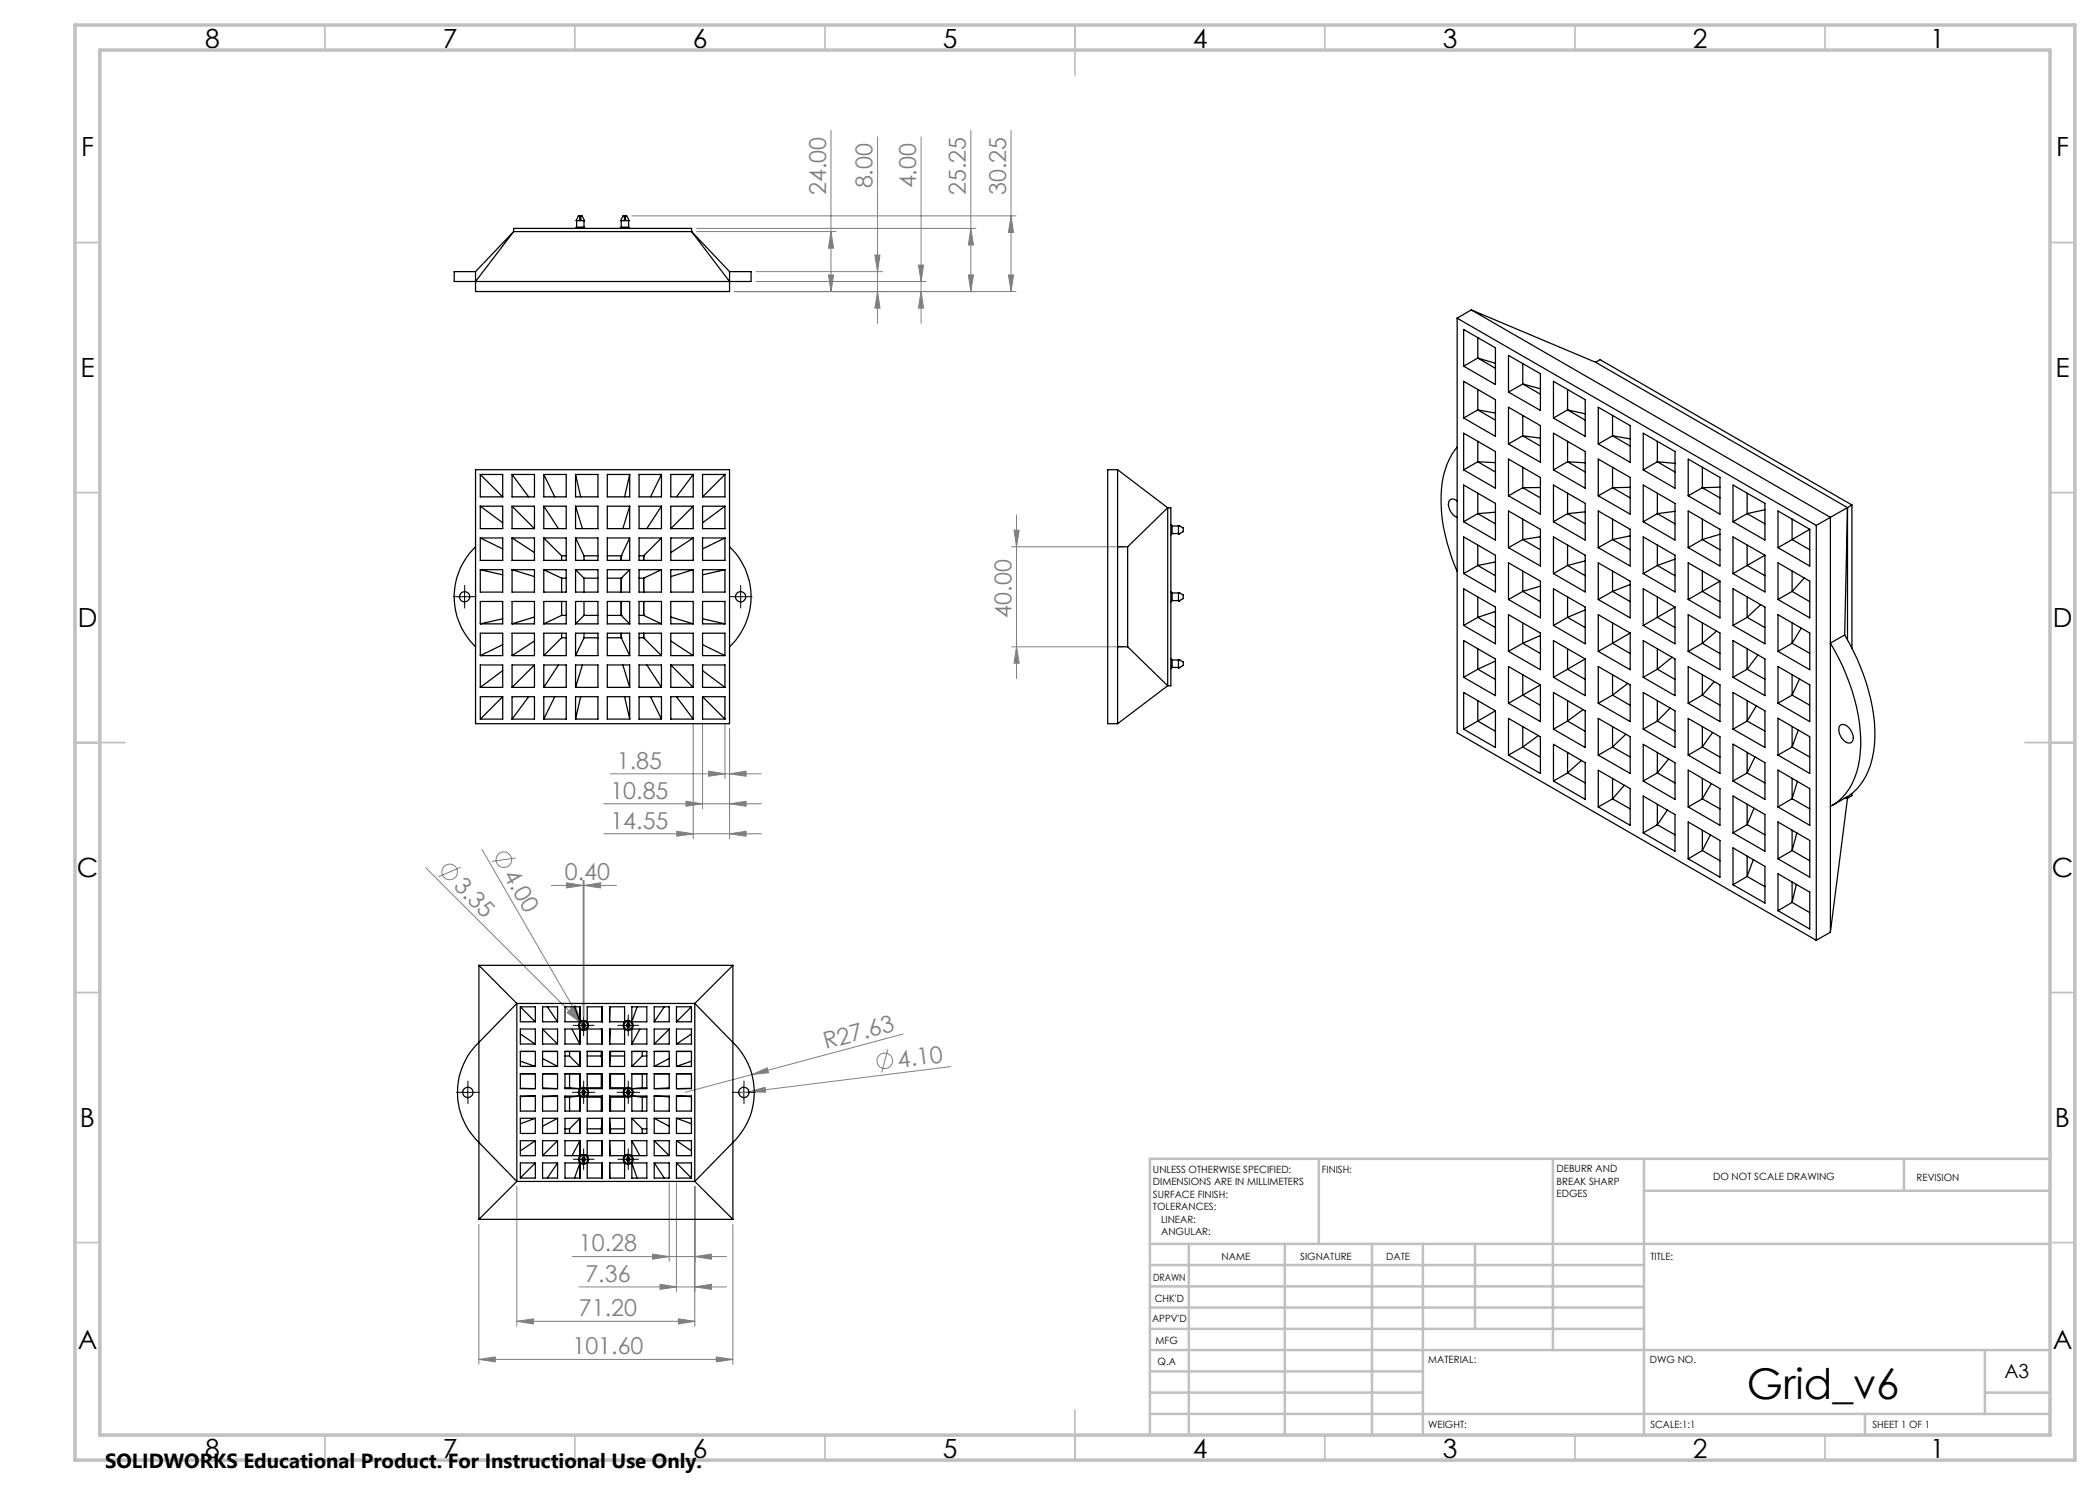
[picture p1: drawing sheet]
<svg xmlns="http://www.w3.org/2000/svg" width="420mm" height="297mm" viewBox="0 0 420 297" stroke-linecap="round" stroke-linejoin="round" font-family="sans-serif">
<g fill="none" stroke="#808080" stroke-width=".2">
<path d="M166.2 26.1v32.2M175.5 27.4v37.3M184.2 27.4v37.3M194.2 26.1v32.2M202.2 26.1v32.2M126.4 43.2h76.8M139.3 45.7h55.9M139.3 46.3h27.9M146.9 58.3h56.3M151.2 54.3h25.3M151.2 56.3h34M165.7 55h1l-.5 3.3z"/>
<path d="M166.2 46.3l.5 3.3h-1zM175 51h1l-.5 3.3zM175.5 58.3l.5 3.3h-1zM183.7 53h1l-.5 3.3zM184.2 58.3l.5 3.3h-1zM193.7 55h1l-.5 3.3zM194.2 45.7l.5 3.3h-1zM201.7 55h1l-.5 3.3zM202.2 43.2l.5 3.3h-1zM202.3 109.4h22.2M202.8 106h1l-.5 3.4zM203.3 103v32.7"/>
<path d="M202.3 129.4h22.2M203.3 129.4l.5 3.2h-1zM122.1 154.8h30.2M138.6 144.8v22.9M140.5 144.8v16.9M141.7 154.2l3.3 .6-3.3 .5zM145 144.8v10.9M145.9 154.8l3.3-.6v1.1zM145.9 145.8v21.9M85.1 173.5l32.2 32.2M92.1 173.5l-4.4 1.8M96.4 169.9l19.8 34.3"/>
<path d="M103.2 171.6l-4.8 .7M110.3 177.1h13M113.3 176.6l3.3 .5-3.3 .5zM116.6 176.1v27.2M116.8 177.1l3.3-.5v1zM116.8 176.1v27.2M120.8 160.8h31.5M120.8 166.8h31.5M135.4 166.3l3.2 .5-3.2 .4zM137.2 160.3l3.3 .5-3.3 .5zM145.9 160.8l3.3-.5v1zM145.9 166.8l3.3-.5v.9z"/>
<path d="M113.4 202.5l.8-.7 1.9 2.7zM114.1 201.6l.9-.5 1.2 3.1zM116.2 204.2l1 1.7M149.8 218.4l3.2-1 .1 1zM149.8 218.4l-2.1 .2M150.4 214.9l3.1-1.3 .2 1zM177.6 209.9l-1.2 4.6M180.6 206.8l-43.5 11.7M190.1 213.3l-40.3 5.1M103.4 237.3v28M133.8 236.6v15.7M135.3 236.6v21.8"/>
<path d="M139 237.3v28M95.8 244.9v28M114.5 251.3h30.8M115.8 257.4h29.5M130.5 250.8l3.3 .5-3.3 .5zM132 256.9l3.3 .5-3.3 .5zM139 257.4l3.3-.5v1zM139 251.3l3.3-.5v1zM146.6 244.9v28M95.8 271.9l3.3-.5v1zM95.8 271.9h50.8M103.4 264.3l3.3-.5v1z"/>
<path d="M103.4 264.3h35.6M135.7 263.8l3.3 .5-3.3 .5zM143.3 271.4l3.3 .5-3.3 .5z"/>
<circle cx="89.9" cy="174.4" r="1.56"/>
<circle cx="100.8" cy="171.9" r="1.55"/>
<circle cx="177" cy="212.2" r="1.55"/>
</g>
<g fill="none" stroke="#000" stroke-width=".2" stroke-dasharray="15.2 1.3 1.3 1.3">
<path d="M91.7 119.3h-1M92.9 118.1v-1M94.2 119.3h1M146.9 119.3h-1M148.1 118.1v-1M149.4 119.3h1M92.9 120.6v1M148.1 120.6v1M92.3 218.5h-1M93.6 217.2v-1M93.6 219.7v1M94.8 218.5h1.1"/>
<path d="M115.5 205.1h-.9M115.5 218.5h-1M116.7 203.8v-.8M116.7 206.3v.9M116.7 217.2v-1M116.7 219.7v1M118 205.1h.8M118 218.5h1M124.4 205.1h-.8M124.4 218.5h-1M125.7 203.8v-.8M125.7 206.3v.9"/>
<path d="M125.7 217.2v-1M125.7 219.7v1M126.9 205.1h.8M126.9 218.5h1M147.5 218.5h-1M148.8 217.2v-1M148.8 219.7v1M150 218.5h1.1M115.5 231.9h-.9M116.7 230.6v-.8M116.7 233.1v.8M118 231.9h.8"/>
<path d="M124.4 231.9h-.8M125.7 230.6v-.8M125.7 233.1v.8M126.9 231.9h.8"/>
</g>
<g fill="none" stroke="#000" stroke-width=".2">
<path d="M91.7 119.3h2.5M92.9 118.1v2.5M146.9 119.3h2.5M148.1 118.1v2.5M92.3 218.5h2.5M93.6 217.2v2.5M115.5 205.1h2.5M115.5 218.5h2.5M116.7 203.8v2.5M116.7 217.2v2.5M124.4 205.1h2.5M124.4 218.5h2.5"/>
<path d="M125.6 203.8v2.5M125.6 217.2v2.5M147.5 218.5h2.5M148.8 217.2v2.5M115.5 231.9h2.5M116.7 230.6v2.5M124.4 231.9h2.5M125.6 230.6v2.5"/>
</g>
<g fill="none" stroke="#c0c0c0" stroke-width=".35">
<path d="M65 5v5M115 5v5M165 5v5M215 5v10M265 5v5M315 5v5M365 5v5M15 48.5h5M410 48.5h5M15 98.5h5M410 98.5h5M15 148.5h10"/>
<path d="M405 148.5h10M15 198.5h5M410 198.5h5M15 248.5h5M410 248.5h5M65 287v5M115 287v5M165 287v5M215 282v10M265 287v5M315 287v5M365 287v5"/>
</g>
<g fill="none" stroke="#c0c0c0" stroke-width=".5">
<path d="M263.8 231.8v17M310.6 231.8v38.2M328.8 231.8v55.2M328.8 238.2h81.2M380.8 231.8v6.4M410 231.8h-180v55.2M230 248.8h180M230 257.3h98.8M230 253h98.8M237.8 248.8v38.2M257 248.8v38.2M274.4 248.8v38.2"/>
<path d="M284.6 248.8v38.2M295 248.8v17M230 265.8h98.8M230 261.5h98.8M230 278.5h54.6M230 274.3h54.6M230 270h180M397 278.5h13M397 270v12.8M230 282.8h180M373 282.8v4.2"/>
</g>
<path d="M15 5h400v287h-400zM20 10h390v277h-390z" fill="none" stroke="#c0c0c0" stroke-width=".7"/>
<g fill="#808080">
<path d="M114.1 201.6l.9-.5 1.2 3.1z"/>
<path d="M113.4 202.5l.8-.7 1.9 2.7z"/>
<path d="M149.8 218.4l3.2-1 .1 1z"/>
<path d="M150.4 214.9l3.1-1.3 .2 1z"/>
<path d="M145.9 154.8l3.3-.6v1.1zM141.7 154.2l3.3 .6-3.3 .5zM145.9 160.8l3.3-.5v1zM137.2 160.3l3.3 .5-3.3 .5zM145.9 166.8l3.3-.5v.9zM135.4 166.3l3.2 .5-3.2 .4zM143.3 271.4l3.3 .5-3.3 .5zM95.8 271.9l3.3-.5v1zM135.7 263.8l3.3 .5-3.3 .5zM103.4 264.3l3.3-.5v1zM139 257.4l3.3-.5v1zM132 256.9l3.3 .5-3.3 .5zM139 251.3l3.3-.5v1zM130.5 250.8l3.3 .5-3.3 .5z"/>
<path d="M116.8 177.1l3.3-.5v1zM113.3 176.6l3.3 .5-3.3 .5z"/>
<path d="M175.5 58.3l.5 3.3h-1zM175 51h1l-.5 3.3zM184.2 58.3l.5 3.3h-1zM183.7 53h1l-.5 3.3zM165.7 55h1l-.5 3.3zM166.2 46.3l.5 3.3h-1zM201.7 55h1l-.5 3.3zM202.2 43.2l.5 3.3h-1z"/>
<path d="M194.2 45.7l.5 3.3h-1zM193.7 55h1l-.5 3.3zM202.8 106h1l-.5 3.4zM203.3 129.4l.5 3.2h-1z"/>
</g>
<g fill="none" stroke="#000" stroke-width=".25">
<path d="M95.1 54.3h-4.3v2h4.3M95.1 54.3v4h50.8v-4M95.1 56.3h50.8M102.7 46.3l-7.6 8M102.7 46.3l-7.6 10M102.7 46.3h35.6M102.7 46.3v-.6h35.6v.6M115.3 45.4h1.5M115.3 45.4l-.3 .3M115.3 44.1v1.3M115.7 43.2h.3v.9h.2v-.9h.2l.5 .9h-1.7zM116.8 44.1v1.3"/>
<path d="M116.8 45.4l.3 .3M124.2 45.4h1.5M124.2 44.1v1.3M124.2 45.4l-.2 .3M124.6 43.2h.3v.9h.2v-.9h.2l.5 .9h-1.7zM125.7 45.4l.3 .3M125.7 44.1v1.3M138.3 46.3l7.6 10M138.3 46.3l7.6 8M145.9 54.3h4.3v2h-4.3M291.4 63.6l71.9 41.5M291.4 63.6v83l71.9 41.5"/>
<path d="M292.7 65.9l6.4 3.7v7.3l-6.4-3.7zM292.7 76.3l6.4 3.6v7.4l-6.4-3.7zM294.3 62l-2.9 1.6M294.3 62l71.8 41.5M294.3 62l24.8 10.5M295.6 71.6l3.5 2.1M295.6 71.6l3.5 1.1M295.6 67.5v4.1M295.6 77.9v4.1M295.6 71.6l-2.9 1.6M301.7 71.1l6.4 3.7v7.3l-6.4-3.7zM304.6 76.8l3.5 2"/>
<path d="M304.6 76.8l3.5 .9M304.6 72.7v4.1M304.6 76.8l-2.9 1.6M310.7 76.3l6.3 3.6v7.4l-6.3-3.7zM313.5 77.9v4.1M319.1 72.5l50.4 29M319.1 72.5l.9-.6 50.4 29.1M95.1 93.9h50.8v50.8h-50.8zM96.1 94.9v4.5h4.4M96.1 94.9h4.4v4.5M96.1 94.9l4.4 4.5M102.4 94.9h4.5v4.5h-4.5z"/>
<path d="M102.4 94.9l3.3 4.5M108.8 94.9h4.4v4.5h-4.4zM108.8 94.9l2.1 4.5M115.1 94.9h4.5v4.5h-4.5zM115.1 94.9l1 4.5M121.5 94.9h4.4v4.5h-4.4zM125.9 94.9l-1 4.5M127.8 94.9h4.5v4.5h-4.5zM132.3 94.9l-2.2 4.5M134.2 94.9h4.4v4.5h-4.4zM138.6 94.9l-3.3 4.5M145 94.9v4.5h-4.5"/>
<path d="M145 94.9h-4.5v4.5M145 94.9l-4.5 4.5M223.5 93.9h-2v50.8h2M223.5 93.9v15.5M223.5 93.9l10 7.7M291.4 89.4a16.4 16.4 0 0 0-3.2 11.3 37.6 37.6 0 0 0 3.2 13.6M292.7 86.6l6.4 3.7v7.3l-6.4-3.6zM292.7 97l6.4 3.7v7.3l-6.4-3.7zM295.6 82l3.5 2M295.6 92.4l3.5 2M295.6 88.3v4.1M295.6 98.6v4.1"/>
<path d="M295.6 82l3.5 .6M295.6 82l-2.9 1.6M295.6 92.4l3.5 .1M295.6 92.4l-2.9 1.6M301.7 81.5l6.4 3.6v7.4l-6.4-3.7zM301.7 91.8l6.4 3.7v7.3l-6.4-3.6zM304.6 87.2l3.5 2M304.6 97.5l3.5 2.1M304.6 83.1v4.1M304.6 93.4v4.1M304.6 87.2l3.5 .4M304.6 87.2l-2.9 1.6"/>
<path d="M304.6 97.5l-2.9 1.7M308.1 97.5h-3.5M310.7 86.6l6.3 3.7v7.3l-6.3-3.6zM310.7 97l6.3 3.7v7.3l-6.3-3.7zM313.5 82l3.5 2M313.5 92.4l3.5 2M313.5 82l3.5 .8M313.5 88.3v4.1M313.5 98.6v4.1M313.5 82l-2.8 1.6M313.5 92.4l3.5 .2M313.5 92.4l-2.8 1.6"/>
<path d="M319.7 81.5l6.3 3.6v7.4l-6.3-3.7zM319.7 91.8l6.3 3.7v7.3l-6.3-3.6zM322.5 87.2l3.5 2M322.5 97.5l3.5 2.1M322.5 87.2l-2.8 1.6M322.5 83.1v4.1M322.5 93.4v4.1M322.5 87.2l3.5 .6M322.5 97.5l-2.8 1.7M326 97.5h-3.5M328.6 86.6l6.4 3.7v7.3l-6.4-3.6zM328.6 97l6.4 3.7v7.3l-6.4-3.7z"/>
<path d="M331.5 92.4l3.5 2M331.5 92.4l-2.9 1.6M331.5 88.3v4.1M331.5 98.6v4.1M331.5 92.4l3.5 .3M337.6 91.8l6.4 3.7v7.3l-6.4-3.6zM340.5 97.5l3.5 2.1M340.5 97.5l-2.9 1.7M340.5 93.4v4.1M344 97.4l-3.5 .1M346.6 97l6.4 3.7v7.3l-6.4-3.7zM349.4 98.6v4.1"/>
<path d="M95.1 109.4a13.8 13.8 0 0 0 0 20M96.1 101.2h4.4v4.5h-4.4zM96.1 107.6h4.4v4.5h-4.4zM96.1 113.9h4.4v4.5h-4.4zM96.1 113.9l4.4 1.1M96.1 101.2l4.4 3.4M96.1 107.6l4.4 2.2M102.4 101.2h4.5v4.5M102.4 107.6h4.5v4.5h-4.5zM102.4 113.9h4.5v4.5h-4.5zM102.4 101.2v4.5h4.5M102.4 113.9l4.5 1.4"/>
<path d="M102.4 101.2l4.5 4.5M102.4 107.6l4.5 2.9M108.8 101.2h4.4v4.5h-4.4zM108.8 107.6h4.4v4.5h-4.4zM108.8 113.9h4.4v4.5h-4.4zM108.8 101.2l2.9 4.5M108.8 113.9l3.5 1.7M108.8 107.6l3.5 3.6M112.3 111.2h.9M112.3 115.6h.9M112.3 111.2v.9M112.3 115.6v2.8"/>
<path d="M115.1 101.2h4.5v4.5h-4.5zM115.1 107.6h4.5v4.5h-4.5zM115.1 113.9h4.5v4.5h-4.5zM115.1 113.9l1.7 1.7M115.1 107.6l1.7 3.6M115.1 101.2l1.4 4.5M116.8 111.2h2.8M116.8 115.6h2.8M116.8 111.2v.9M116.8 115.6v2.8M121.5 101.2h4.4v4.5h-4.4zM121.5 107.6h4.4v4.5h-4.4z"/>
<path d="M121.5 113.9h4.4v4.5h-4.4zM121.5 111.2h2.7M121.5 115.6h2.7M124.2 111.2h.1M124.2 115.6h.1M124.2 111.2v.9M124.2 115.6v2.8M125.9 113.9l-1.7 1.7M125.9 107.6l-1.7 3.6M125.9 101.2l-1.3 4.5M127.8 101.2h4.5v4.5h-4.5zM127.8 107.6h4.5v4.5h-4.5z"/>
<path d="M127.8 113.9h4.5v4.5h-4.5zM127.8 111.2h.9M127.8 115.6h.9M128.7 111.2h.1M128.7 115.6h.1M128.7 111.2v.9M128.7 115.6v2.8M132.3 107.6l-3.6 3.6M132.3 101.2l-2.9 4.5M132.3 113.9l-3.6 1.7M134.2 107.6h4.4v4.5h-4.4zM134.2 113.9h4.4v4.5h-4.4z"/>
<path d="M138.6 101.2v4.5h-4.4M138.6 101.2h-4.4v4.5M138.6 107.6l-4.4 2.9M138.6 101.2l-4.4 4.5M138.6 113.9l-4.4 1.4M140.5 101.2h4.5v4.5h-4.5zM140.5 107.6h4.5v4.5h-4.5zM140.5 113.9h4.5v4.5h-4.5zM145 101.2l-4.5 3.4M145 107.6l-4.5 2.2M145 113.9l-4.5 1.1M145.9 109.4a13.8 13.8 0 0 1 0 20"/>
<path d="M223.5 109.4v20M223.5 109.4h2M225.5 109.4v20M233.5 101.6l-8 7.8M233.5 101.6v35.6M233.5 101.6h.7v35.6h-.7M234.2 118.4l.2 .2M234.2 104.9l.2 .3M234.4 118.6v1.5M234.4 105.2v1.5M234.4 106.7l-.2 .3M234.4 106.7h1.3"/>
<path d="M234.4 105.2h1.3M234.4 118.6h1.3M235.7 118.5h.1M235.7 118.5v1.7M235.8 105.2h.1M235.8 105.2l.8 .4v.7l-.8 .5M235.8 106.8h.1M235.8 105.2v1.6M235.8 118.5h.1M235.8 118.5l.8 .5v.7l-.8 .5M291.4 100.2a.99 .99 0 0 0-1.3-.3 .99 .99 0 0 0-.4 1.3l.6 1.3 .6 .7 .5 .3M292.7 107.4l6.4 3.7v7.3l-6.4-3.7z"/>
<path d="M292.7 117.8l6.4 3.6v7.4l-6.4-3.7zM295.6 102.7l3.5 2.1M295.6 109v4.1M295.6 119.4v4.1M295.6 113.1l3.5 2M295.6 113.1l-2.9 1.6M295.6 102.7l-2.9 1.6M299.1 102.4l-3.5 .3M299.1 112.4l-3.5 .7M301.7 102.2l6.4 3.7v7.3l-6.4-3.7zM301.7 112.6l6.4 3.6v7.4l-6.4-3.7zM304.6 107.9l3.5 2.1"/>
<path d="M304.6 103.8v4.1M304.6 114.2v4.1M304.6 118.3l3.5 2M304.6 107.9l-2.9 1.6M304.6 118.3l-2.9 1.6M308.1 107.3l-3.5 .6M308.1 117.2l-3.5 1.1M310.7 107.4l6.3 3.7v7.3l-6.3-3.7zM310.7 117.8l6.3 3.6v7.4l-6.3-3.7zM313.5 113.1l-2.8 1.6M313.5 109v4.1M313.5 119.4v4.1"/>
<path d="M313.5 113.1l3.5 2M313.5 102.7l3.5 2.1M313.5 102.7l-2.8 1.6M317 102.4l-3.5 .3M317 112.2l-3.5 .9M319.7 102.2l6.3 3.7v7.3l-6.3-3.7zM319.7 112.6l6.3 3.6v7.4l-6.3-3.7zM322.5 107.9l3.5 2.1M322.5 103.8v4.1M322.5 114.2v4.1M322.5 118.3l3.5 2M322.5 107.9l-2.8 1.6"/>
<path d="M322.5 118.3l-2.8 1.6M326 107.2l-3.5 .7M326 116.9l-3.5 1.4M328.6 107.4l6.4 3.7v7.3l-6.4-3.7zM331.5 102.7l3.5 2.1M331.5 113.1l-2.9 1.6M331.5 109v4.1M331.5 119.4v4.1M331.5 102.7l-2.9 1.6M331.5 113.1l3.5 2M335 102.3l-3.5 .4M335 111.8l-3.5 1.3"/>
<path d="M337.6 102.2l6.4 3.7v7.3l-6.4-3.7zM340.5 107.9l3.5 2.1M340.5 103.8v4.1M340.5 114.2v4.1M340.5 107.9l-2.9 1.6M340.5 118.3l-2.9 1.6M340.5 118.3l3.5 2M344 116.2l-6.4-3.6v7.3M344 116.2v7.4l-6.4-3.7M344 106.9l-3.5 1M344 116.2l-3.5 2.1M346.6 117.8l6.4 3.6v7.4l-6.4-3.7z"/>
<path d="M349.4 102.7l-2.8 1.6M349.4 102.7l3.6 2.1M349.4 109v4.1l3.6 2M349.4 119.4v4.1M353 111.1l-6.4-3.7v7.3M353 111.1v7.3l-6.4-3.7M353 111.1l-6.4 3.6M353 101.9l-3.6 .8M355.6 112.6l6.3 3.6v7.4l-6.3-3.7zM358.4 107.9l-2.8 1.6M358.4 107.9l3.5 2.1M358.4 103.8v4.1"/>
<path d="M358.4 114.2v4.1M358.4 118.3l-2.8 1.6M358.4 118.3l3.5 2M360.9 115.6l-2.5 2.7M361.9 105.9l-6.3-3.7v7.3M361.9 105.9v7.3l-6.3-3.7M361.9 105.9l-3.5 2M363.3 105.1v83M366.1 103.5v82.9M366.1 103.5l-2.8 1.6M369.5 101.5l-3.4 2M369.5 101.5l-.6 25.5"/>
<path d="M369.5 101.5v26.4M370.4 101l-.9 .5M370.4 101v28.6M96.1 126.6h4.4v4.5h-4.4zM96.1 120.3h4.4v4.5h-4.4zM96.1 133h4.4v4.5h-4.4zM100.5 139.3v4.5h-4.4M100.5 139.3h-4.4v4.5M100.5 139.3l-4.4 4.5M100.5 134.1l-4.4 3.4M100.5 128.9l-4.4 2.2M100.5 123.8l-4.4 1"/>
<path d="M102.4 126.6h4.5v4.5h-4.5zM102.4 120.3h4.5v4.5h-4.5zM102.4 139.3h4.5v4.5h-4.5zM105.7 139.3l-3.3 4.5M106.9 133v4.5h-4.5M106.9 133h-4.5v4.5M106.9 128.2l-4.5 2.9M106.9 133l-4.5 4.5M106.9 123.4l-4.5 1.4M108.8 120.3h4.4v4.5h-4.4zM108.8 126.6h4.4v4.5h-4.4zM108.8 133h4.4v4.5h-4.4z"/>
<path d="M108.8 139.3h4.4v4.5h-4.4zM110.9 139.3l-2.1 4.5M111.7 133l-2.9 4.5M112.3 127.6l-3.5 3.5M112.3 127.6h.9M112.3 123.1h.9M112.3 120.3v2.8M112.3 126.6v1M112.3 123.1l-3.5 1.7M115.1 126.6h4.5v4.5h-4.5zM115.1 120.3h4.5v4.5h-4.5zM115.1 133h4.5v4.5h-4.5z"/>
<path d="M115.1 139.3h4.5v4.5h-4.5zM116.1 139.3l-1 4.5M116.5 133l-1.4 4.5M116.8 123.1l-1.7 1.7M116.8 127.6l-1.7 3.5M116.8 127.6h2.8M116.8 123.1h2.8M116.8 120.3v2.8M116.8 126.6v1M121.5 120.3h4.4v4.5h-4.4zM121.5 126.6h4.4v4.5h-4.4zM121.5 133h4.4v4.5h-4.4z"/>
<path d="M121.5 139.3h4.4v4.5h-4.4zM121.5 127.6h2.7M121.5 123.1h2.7M124.2 123.1h.1M124.2 127.6h.1M124.2 120.3v2.8M124.2 126.6v1M124.2 127.6l1.7 3.5M124.2 123.1l1.7 1.7M124.6 133l1.3 4.5M124.9 139.3l1 4.5M127.8 126.6h4.5v4.5h-4.5z"/>
<path d="M127.8 120.3h4.5v4.5h-4.5zM127.8 133h4.5v4.5h-4.5zM127.8 139.3h4.5v4.5h-4.5zM127.8 127.6h.9M127.8 123.1h.9M128.7 123.1h.1M128.7 127.6h.1M128.7 123.1l3.6 1.7M128.7 120.3v2.8M128.7 126.6v1M128.7 127.6l3.6 3.5M129.4 133l2.9 4.5"/>
<path d="M130.1 139.3l2.2 4.5M134.2 126.6h4.4v4.5h-4.4zM134.2 120.3h4.4v4.5h-4.4zM134.2 133v4.5h4.4M134.2 139.3h4.4v4.5h-4.4zM134.2 133h4.4v4.5M134.2 123.4l4.4 1.4M134.2 133l4.4 4.5M134.2 128.2l4.4 2.9M135.3 139.3l3.3 4.5M140.5 126.6h4.5v4.5h-4.5zM140.5 139.3v4.5h4.5"/>
<path d="M140.5 139.3h4.5v4.5M140.5 120.3h4.5v4.5h-4.5zM140.5 133h4.5v4.5h-4.5zM140.5 123.8l4.5 1M140.5 134.1l4.5 3.4M140.5 139.3l4.5 4.5M140.5 128.9l4.5 2.2M223.5 129.4h2M223.5 129.4v15.3M225.5 129.4l8 7.8M233.5 137.2l-10 7.5M234.2 131.7l.2 .3"/>
<path d="M234.4 132v1.5M234.4 120.1l-.2 .3M234.4 133.5l-.2 .2M234.4 133.5h1.3M234.4 132h1.3M234.4 120.1h1.3M235.7 120.2h.1M235.8 131.9h.1M235.8 131.9l.8 .5v.7l-.8 .5M235.8 133.6h.1M235.8 131.9v1.7M235.8 120.2h.1"/>
<path d="M235.8 120.2h-.1M292.7 128.1l6.4 3.7v7.3l-6.4-3.6zM295.6 129.7v4.1M295.6 123.5l3.5 2M295.6 133.8l3.5 2.1M295.6 123.5l-2.9 1.6M295.6 133.8l-2.9 1.7M299.1 122.3l-3.5 1.2M299.1 132.2l-3.5 1.6M301.7 122.9l6.4 3.7v7.3l-6.4-3.6zM304.6 124.6v4.1M304.6 134.9v4.1"/>
<path d="M304.6 128.7l3.5 2M304.6 139l3.5 2.1M304.6 128.7l-2.9 1.6M304.6 139l-2.9 1.6M308.1 137l-6.4-3.7v7.3M308.1 137v7.3l-6.4-3.7M308.1 137l-3.5 2M308.1 127.1l-3.5 1.6M310.7 138.5l6.3 3.7v7.3l-6.3-3.7zM313.5 129.7v4.1M313.5 123.5l3.5 2M313.5 133.8l3.5 2.1"/>
<path d="M313.5 123.5l-2.8 1.6M313.5 133.8l-2.8 1.7M317 131.8l-6.3-3.7v7.4M317 131.8v7.3l-6.3-3.6M317 122l-3.5 1.5M317 131.8l-3.5 2M319.7 133.3l6.3 3.7v7.3l-6.3-3.7zM322.5 124.6v4.1M322.5 134.9v4.1M322.5 128.7l3.5 2M322.5 128.7l-2.8 1.6M322.5 139l3.5 2.1"/>
<path d="M322.5 139l-2.8 1.6M325.5 136.7l-3 2.3M326 126.6l-6.3-3.7v7.4M326 126.6v7.3l-6.3-3.6M326 126.6l-3.5 2.1M328.6 138.5l6.4 3.7v7.3l-6.4-3.7zM328.6 128.1l6.4 3.7v7.3l-6.4-3.6zM331.5 129.7v4.1M331.5 123.5l-2.9 1.6M331.5 133.8l-2.9 1.7M331.5 123.5l3.5 2M331.5 133.8l3.5 2.1"/>
<path d="M334.4 131.4l-2.9 2.4M335 121.4l-6.4-3.6v7.3M335 121.4v7.4l-6.4-3.7M335 121.4l-3.5 2.1M337.6 122.9l6.4 3.7v7.3l-6.4-3.6zM337.6 133.3l6.4 3.7v7.3l-6.4-3.7zM340.5 124.6v4.1M340.5 134.9v4.1M340.5 128.7l-2.9 1.6M340.5 128.7l3.5 2M340.5 139l-2.9 1.6M340.5 139l3.5 2"/>
<path d="M342.9 136.3l-2.4 2.7M343.3 126.2l-2.8 2.5M346.6 128.1l6.4 3.7v7.3l-6.4-3.6zM346.6 138.5l6.4 3.7v7.3l-6.4-3.7zM349.4 123.5l-2.8 1.6M349.4 129.7v4.1M349.4 133.8l-2.8 1.7M349.4 123.5l3.6 2M349.4 133.8l3.6 2.1M351.6 131l-2.2 2.8M352.1 120.9l-2.7 2.6M355.6 122.9l6.3 3.7v7.3l-6.3-3.6z"/>
<path d="M355.6 133.3l6.3 3.7v7.3l-6.3-3.7zM358.4 124.6v4.1M358.4 134.9v4.1M358.4 128.7l-2.8 1.6M358.4 128.7l3.5 2M358.4 139l-2.8 1.6M358.4 139l3.5 2M359.9 135.8l-1.5 3.2M360.3 125.6l-1.9 3.1M368.9 127a40.2 40.2 0 0 1 6.1 20.5 14.7 14.7 0 0 1-4.4 11l-.8 .6-3.4 2M368.9 127l-2.8 1.6a39.8 39.8 0 0 1 6 20.6 14.7 14.7 0 0 1-4.3 10.9l-1.7 1.2M295.6 140.1v4.1"/>
<path d="M295.6 144.2l3.5 2.1M295.6 144.2l-2.9 1.6M299.1 142.2l-6.4-3.7v7.3M299.1 142.2v7.3l-6.4-3.7M299.1 142.2l-3.5 2M301.7 143.7l6.4 3.7v7.3l-6.4-3.7zM304.6 145.3v4.1M304.6 149.4l3.5 2M304.6 149.4l-2.9 1.6M307.7 147.1l-3.1 2.3M310.7 148.9l6.3 3.6v7.4l-6.3-3.7zM313.5 140.1v4.1"/>
<path d="M313.5 150.5v4.1M313.5 144.2l3.5 2.1M313.5 154.6l3.5 2M313.5 144.2l-2.8 1.6M313.5 154.6l-2.8 1.6M316.3 152.1l-2.8 2.5M316.6 141.9l-3.1 2.3M319.7 143.7l6.3 3.7v7.3l-6.3-3.7zM319.7 154.1l6.3 3.6v7.4l-6.3-3.7zM322.5 145.3v4.1M322.5 155.7v4.1M322.5 149.4l3.5 2"/>
<path d="M322.5 149.4l-2.8 1.6M322.5 159.8l3.5 2M322.5 159.8l-2.8 1.6M324.9 157.1l-2.4 2.7M325.2 146.9l-2.7 2.5M328.6 148.9l6.4 3.6v7.4l-6.4-3.7zM328.6 159.2l6.4 3.7v7.3l-6.4-3.6zM331.5 140.1v4.1M331.5 150.5v4.1M331.5 144.2l-2.9 1.6M331.5 144.2l3.5 2M331.5 154.6l3.5 2"/>
<path d="M331.5 154.6l-2.9 1.6M333.7 151.8l-2.2 2.8M334 141.6l-2.5 2.6M337.6 143.7l6.4 3.7v7.3l-6.4-3.7zM337.6 154l6.4 3.7v7.4l-6.4-3.7zM340.5 145.3v4.1M340.5 155.7v4.1M340.5 149.4l-2.9 1.6M340.5 159.8l-2.9 1.6M340.5 159.8l3.5 2M340.5 149.4l3.5 2M342.3 156.7l-1.8 3.1"/>
<path d="M342.5 146.5l-2 2.9M346.6 148.8l6.4 3.7v7.4l-6.4-3.7zM346.6 159.2l6.4 3.7v7.3l-6.4-3.6zM349.4 140.1v4.1M349.4 150.5v4.1M349.4 144.2l-2.8 1.6M349.4 144.2l3.6 2M349.4 154.6l3.6 2M349.4 154.6l-2.8 1.6M351 151.4l-1.6 3.2M351.3 141.2l-1.9 3M355.6 154l6.3 3.7v7.4l-6.3-3.7z"/>
<path d="M355.6 143.6l6.3 3.8v7.3l-6.3-3.7zM358.4 145.3v4.1M358.4 155.7v4M358.4 149.4l-2.8 1.6M358.4 149.4l3.5 2M358.4 159.7l3.5 2.1M358.4 159.7l-2.8 1.7M359.5 156.3l-1.1 3.4M359.7 146l-1.3 3.4M368 145.1a1.4 1.4 0 0 1 2.1 .8l.4 .9a1.17 1.17 0 0 1-.7 1.8 2.7 2.7 0 0 1-1.8-3.5zM368.9 159.7h.6M369.5 159.3v.4"/>
<path d="M369.5 159.7l-3.4 26.7M370.4 158.7v.4l-.9 .6M331.5 160.9v4.1M331.5 165l3.5 2M331.5 165l-2.9 1.6M333.5 162l-2 3M337.6 164.4l6.4 3.7v7.3l-6.4-3.6zM340.5 166v4.1M340.5 170.1l3.5 2.1M340.5 170.1l-2.9 1.7M342.1 167l-1.6 3.1M346.6 169.6l6.4 3.7v7.3l-6.4-3.7z"/>
<path d="M349.4 160.9v4M349.4 171.2v4.1M349.4 164.9l3.6 2.1M349.4 164.9l-2.8 1.7M349.4 175.3l3.6 2M349.4 175.3l-2.8 1.6M350.7 171.9l-1.3 3.4M350.8 161.6l-1.4 3.3M355.6 164.4l6.3 3.7v7.3l-6.3-3.6zM355.6 174.8l6.3 3.6v7.4l-6.3-3.7zM358.4 166v4.1M358.4 176.4v4.1"/>
<path d="M358.4 170.1l3.5 2.1M358.4 170.1l-2.8 1.7M359.3 176.9l-.9 3.6M359.4 166.6l-1 3.5M95.8 193.1v50.8M95.8 193.1l7.6 7.6M95.8 193.1h50.8M146.6 193.1v50.8M146.6 193.1l-7.6 7.6M358.4 180.5l3.5 2M358.4 180.5l-2.8 1.6M366.1 186.4l-2.8 1.7"/>
<path d="M103.4 200.7l-7.6 7.8a13.8 13.8 0 0 0 0 20l7.6 7.8M103.4 200.7v35.6M103.4 200.7h35.6M104.1 201.4h3v3M104.1 201.4v3h3M104.1 205.8h3v3h-3zM104.1 210.3h3v3h-3zM104.1 214.7h3v3h-3zM104.1 219.2h3v3h-3zM104.1 206.8l2.9 2M104.1 217.7h2.8M104.1 201.4l2.9 3"/>
<path d="M104.1 212.2l2.9 1.1M107.1 219.2l-3 .1M108.5 201.4h3v3h-3zM108.5 205.8h3v3h-3zM108.5 210.3h3v3h-3zM108.5 214.7h3v3h-3zM108.5 219.2h3v3h-3zM108.5 211.7l3 1.6M108.5 217.6l2.9 .1M108.5 205.8l3 3M109.5 201.4l2 3M111.5 219.2l-3 .2"/>
<path d="M113 201.4h3v3h-3zM113 205.8h3v3h-3zM113 210.3h3v3h-3zM113 214.7h3v3h-3zM113 219.2h3v3h-3zM113 211.2h.9M113 217.6h.9M113 219.4h.9M113.9 211.2l2.1 2.1M113.9 217.6l2 .1M113.9 210.3v.9M113.9 214.8v2.8"/>
<path d="M113.9 219.4v2.8M114.4 205.8l1.6 3M114.9 201.4l1.1 3M116 219.2l-2.1 .2M116.6 218.1v-.4h.2v.4M116.6 218.1a.38 .38 0 0 0-.3 .4 .38 .38 0 0 0 .3 .4M116.6 218.9v.4h.2v-.4M116.6 204.7a.38 .38 0 0 0-.3 .4 .38 .38 0 0 0 .3 .4M116.6 204.7v-.4h.2v.4M116.6 205.5v.4h.2v-.4M116.6 204.7v.8M116.6 218.1v.8"/>
<path d="M116.8 218.1a.38 .38 0 0 1 .3 .4 .38 .38 0 0 1-.3 .4M116.8 204.7a.38 .38 0 0 1 .3 .4 .38 .38 0 0 1-.3 .4M116.8 204.7v.8M116.8 218.1v.8M117.4 201.4h3v3h-3zM117.4 205.8h3v3h-3zM117.4 210.3h3v3h-3zM117.4 214.7h3v3h-3zM117.4 219.2h3v3h-3zM117.4 211.2h2.9M117.4 217.6h2.9M117.4 219.4h2.9"/>
<path d="M120.3 217.6l.1 .1M120.3 210.3v.9M120.3 214.8v2.8M120.3 219.4v2.8M120.3 211.2l.1 2.1M120.3 205.8l.1 3M120.3 201.4l.1 3M120.4 219.2l-.1 .2M121.9 201.4h3v3h-3zM121.9 205.8h3v3h-3zM121.9 210.3h3v3h-3zM121.9 214.7h3v3h-3z"/>
<path d="M121.9 219.2h3v3h-3zM121.9 219.2l.2 .2M122 201.4l-.1 3M122.1 205.8l-.2 3M122.1 217.6l-.2 .1M122.1 211.2h2.8M122.1 217.6h2.8M122.1 210.3v.9M122.1 214.8v2.8M122.1 219.4v2.8M122.1 219.4h2.8M122.1 211.2l-.2 2.1"/>
<path d="M125.6 204.7v-.4h.1v.4M125.6 204.7a.38 .38 0 0 0-.3 .4 .38 .38 0 0 0 .3 .4M125.6 205.5v.4h.1v-.4M125.6 218.1a.38 .38 0 0 0-.3 .4 .38 .38 0 0 0 .3 .4M125.6 218.1v-.4h.1v.4M125.6 218.9v.4h.1v-.4M125.6 204.7v.8M125.6 218.1v.8M125.7 204.7a.38 .38 0 0 1 .3 .4 .38 .38 0 0 1-.3 .4M125.7 218.1a.38 .38 0 0 1 .3 .4 .38 .38 0 0 1-.3 .4M125.7 204.7v.8M125.7 218.1v.8"/>
<path d="M126.4 201.4h3v3h-3zM126.4 205.8h3v3h-3zM126.4 210.3h3v3h-3zM126.4 214.7h3v3h-3zM126.4 219.2h3v3h-3zM126.4 219.2l2 .2M127.4 201.4l-1 3M128 205.8l-1.6 3M128.4 211.2l-2 2.1M128.4 211.2h1M128.4 210.3v.9M128.4 214.8v2.8"/>
<path d="M128.4 219.4v2.8M128.4 217.6h1M128.4 219.4h1M128.4 217.6l-2 .1M130.8 201.4h3v3h-3zM130.8 205.8h3v3h-3zM130.8 210.3h3v3h-3zM130.8 214.7h3v3h-3zM130.8 219.2h3v3h-3zM130.8 219.2l3 .2M132.9 201.4l-2.1 3M133.8 205.8l-3 3"/>
<path d="M133.8 217.6l-2.9 .1M133.8 211.7l-3 1.6M135.3 205.8h3v3h-3zM135.3 210.3h3v3h-3zM135.3 214.7h3v3h-3zM135.3 219.2h3v3h-3zM135.3 219.2l3 .1M138.3 201.4v3h-3M138.3 201.4h-3v3M138.3 201.4l-3 3M138.3 206.8l-3 2M138.3 212.2l-3 1.1"/>
<path d="M138.3 217.7h-2.9M139 200.7l7.6 7.8a13.8 13.8 0 0 1 0 20l-7.6 7.8M139 200.7v35.6M103.4 236.3h35.6M103.4 236.3l-7.6 7.6M104.1 223.7h3v3h-3zM104.1 228.1h3v3h-3zM107.1 232.6v3h-3M107.1 232.6h-3v3M107.1 232.6l-3 3M107.1 228.1l-3 2.1M107.1 223.7l-3 1.1"/>
<path d="M108.5 223.7h3v3h-3zM108.5 232.6h3v3h-3zM111.5 228.1v3h-3M111.5 228.1h-3v3M111.5 228.1l-3 3M111.5 223.7l-3 1.5M111.5 232.6l-2 3M113 223.7h3v3h-3zM113 228.1h3v3h-3zM113 232.6h3v3h-3zM113 225.8h.9M113.9 225.8v.9"/>
<path d="M116 228.1l-1.6 3M116 232.6l-1.1 3M116 223.7l-2.1 2.1M116.6 231.5a.38 .38 0 0 0-.3 .4 .38 .38 0 0 0 .3 .3M116.6 231.5v-.4h.2v.4M116.6 232.2v.5h.2v-.5M116.6 231.5v.7M116.8 231.5a.38 .38 0 0 1 .3 .4 .38 .38 0 0 1-.3 .3M116.8 231.5v.7M117.4 223.7h3v3h-3zM117.4 228.1h3v3h-3zM117.4 232.6h3v3h-3z"/>
<path d="M117.4 225.8h2.9M120.3 225.8v.9M120.4 232.6l-.1 3M120.4 223.7l-.1 2.1M120.4 228.1l-.1 3M121.9 223.7h3v3h-3zM121.9 228.1h3v3h-3zM121.9 232.6h3v3h-3zM121.9 228.1l.2 3M121.9 223.7l.2 2.1M121.9 232.6l.1 3M122.1 225.8v.9"/>
<path d="M122.1 225.8h2.8M125.6 231.5v-.4h.1v.4M125.6 231.5a.38 .38 0 0 0-.3 .4 .38 .38 0 0 0 .3 .3M125.6 232.2v.5h.1v-.5M125.6 231.5v.7M125.7 231.5a.38 .38 0 0 1 .3 .4 .38 .38 0 0 1-.3 .3M125.7 231.5v.7M126.4 223.7h3v3h-3zM126.4 228.1h3v3h-3zM126.4 232.6h3v3h-3zM126.4 228.1l1.6 3M126.4 232.6l1 3"/>
<path d="M126.4 223.7l2 2.1M128.4 225.8v.9M128.4 225.8h1M130.8 223.7h3v3h-3zM130.8 228.1v3h3M130.8 232.6h3v3h-3zM130.8 228.1h3v3M130.8 232.6l2.1 3M130.8 228.1l3 3M130.8 223.7l3 1.5M135.3 223.7h3v3h-3zM135.3 228.1h3v3h-3z"/>
<path d="M135.3 232.6h3v3M135.3 232.6v3h3M135.3 228.1l3 2.1M135.3 223.7l3 1.1M135.3 232.6l3 3M139 236.3l7.6 7.6M95.8 243.9h50.8"/>
<circle cx="92.9" cy="119.3" r="1.01"/>
<circle cx="148.1" cy="119.3" r="1.03"/>
<circle cx="93.6" cy="218.5" r="1.03"/>
<circle cx="116.7" cy="205.1" r=".84"/>
<circle cx="116.7" cy="218.5" r="1.01"/>
<circle cx="116.7" cy="205.1" r="1.01"/>
<circle cx="116.7" cy="218.5" r=".83"/>
<circle cx="125.6" cy="218.5" r=".84"/>
<circle cx="125.6" cy="205.1" r=".84"/>
<circle cx="125.6" cy="218.5" r="1.01"/>
<circle cx="125.6" cy="205.1" r="1.01"/>
<circle cx="148.8" cy="218.5" r="1.01"/>
<circle cx="116.7" cy="231.9" r=".84"/>
<circle cx="116.7" cy="231.9" r="1.01"/>
<circle cx="125.6" cy="231.9" r=".84"/>
<circle cx="125.6" cy="231.9" r="1.01"/>
</g>
<text font-size="8.5" x="349.4" y="279.7">Grid_v6</text>
<g font-size="5.3">
<text x="41" y="9.5">8</text>
<text x="88.5" y="9.5">7</text>
<text x="138.5" y="9.5">6</text>
<text x="188.5" y="9.5">5</text>
<text x="238.5" y="9.5">4</text>
<text x="288.5" y="9.5">3</text>
<text x="338.5" y="9.5">2</text>
<text x="386" y="9.5">1</text>
<text x="16.2" y="31.2">F</text>
<text x="411.2" y="31.2">F</text>
<text x="16.1" y="75.5">E</text>
<text x="411.1" y="75.5">E</text>
<text x="15.5" y="125.5">D</text>
<text x="410.5" y="125.5">D</text>
<text x="15.4" y="175.5">C</text>
<text x="410.4" y="175.5">C</text>
<text x="16" y="225.5">B</text>
<text x="411" y="225.5">B</text>
<text x="15.5" y="269.7">A</text>
<text x="410.5" y="269.7">A</text>
<text x="41" y="291.5">8</text>
<text x="88.5" y="291.5">7</text>
<text x="138.5" y="291.5">6</text>
<text x="188.5" y="291.5">5</text>
<text x="238.5" y="291.5">4</text>
<text x="288.5" y="291.5">3</text>
<text x="338.5" y="291.5">2</text>
<text x="386" y="291.5">1</text>
</g>
<g font-size="4.7" fill="#808080">
<text x="165.2" y="39" transform="rotate(-90 165.2 39)">24.00</text>
<text x="174.5" y="37.7" transform="rotate(-90 174.5 37.7)">8.00</text>
<text x="183.2" y="37.7" transform="rotate(-90 183.2 37.7)">4.00</text>
<text x="193.2" y="39" transform="rotate(-90 193.2 39)">25.25</text>
<text x="201.2" y="39" transform="rotate(-90 201.2 39)">30.25</text>
<text x="202.3" y="123.5" transform="rotate(-90 202.3 123.5)">40.00</text>
<text x="123.4" y="153.7">1.85</text>
<text x="122.1" y="159.7">10.85</text>
<text x="122.1" y="165.7">14.55</text>
<text x="90.6" y="177.4" transform="rotate(45 90.6 177.4)">3.35</text>
<text x="100.6" y="175" transform="rotate(60 100.6 175)">4.00</text>
<text x="113" y="176">0.40</text>
<text x="165.1" y="209.9" transform="rotate(-15 165.1 209.9)">R27.63</text>
<text x="179.7" y="213.5" transform="rotate(-7 179.7 213.5)">4.10</text>
<text x="115.8" y="250.3">10.28</text>
<text x="117.1" y="256.3">7.36</text>
<text x="115.8" y="263.2">71.20</text>
<text x="114.5" y="270.9">101.60</text>
</g>
<text font-size="4.1" x="21" y="293.7">SOLIDWORKS Educational Product. For Instructional Use Only.</text>
<text font-size="3.9" x="400.9" y="275.5">A3</text>
<g font-size="2">
<text x="230.6" y="234.6">UNLESS OTHERWISE SPECIFIED:</text>
<text x="230.6" y="237.1">DIMENSIONS ARE IN MILLIMETERS</text>
<text x="230.6" y="239.6">SURFACE FINISH:</text>
<text x="264.4" y="234.6">FINISH:</text>
<text x="311.3" y="234.5">DEBURR AND</text>
<text x="311.3" y="237">BREAK SHARP</text>
<text x="311.3" y="239.5">EDGES</text>
<text x="342.6" y="236">DO NOT SCALE DRAWING</text>
<text x="383.3" y="236.2">REVISION</text>
<text x="230.6" y="242.1">TOLERANCES:</text>
<text x="232.2" y="244.6">LINEAR:</text>
<text x="232.2" y="247.1">ANGULAR:</text>
<text x="244.3" y="252">NAME</text>
<text x="260" y="251.9">SIGNATURE</text>
<text x="277.2" y="251.9">DATE</text>
<text x="330.1" y="251.9">TITLE:</text>
<text x="230.6" y="256.1">DRAWN</text>
<text x="230.9" y="260.3">CHK'D</text>
<text x="230.4" y="264.4">APPV'D</text>
<text x="231.1" y="268.8">MFG</text>
<text x="231.5" y="273">Q.A</text>
<text x="285.6" y="272.5">MATERIAL:</text>
<text x="330" y="272.5">DWG NO.</text>
<text x="285.6" y="285.5">WEIGHT:</text>
<text x="330.1" y="285.6">SCALE:1:1</text>
<text x="374.5" y="285.6">SHEET 1 OF 1</text>
</g>
</svg>
